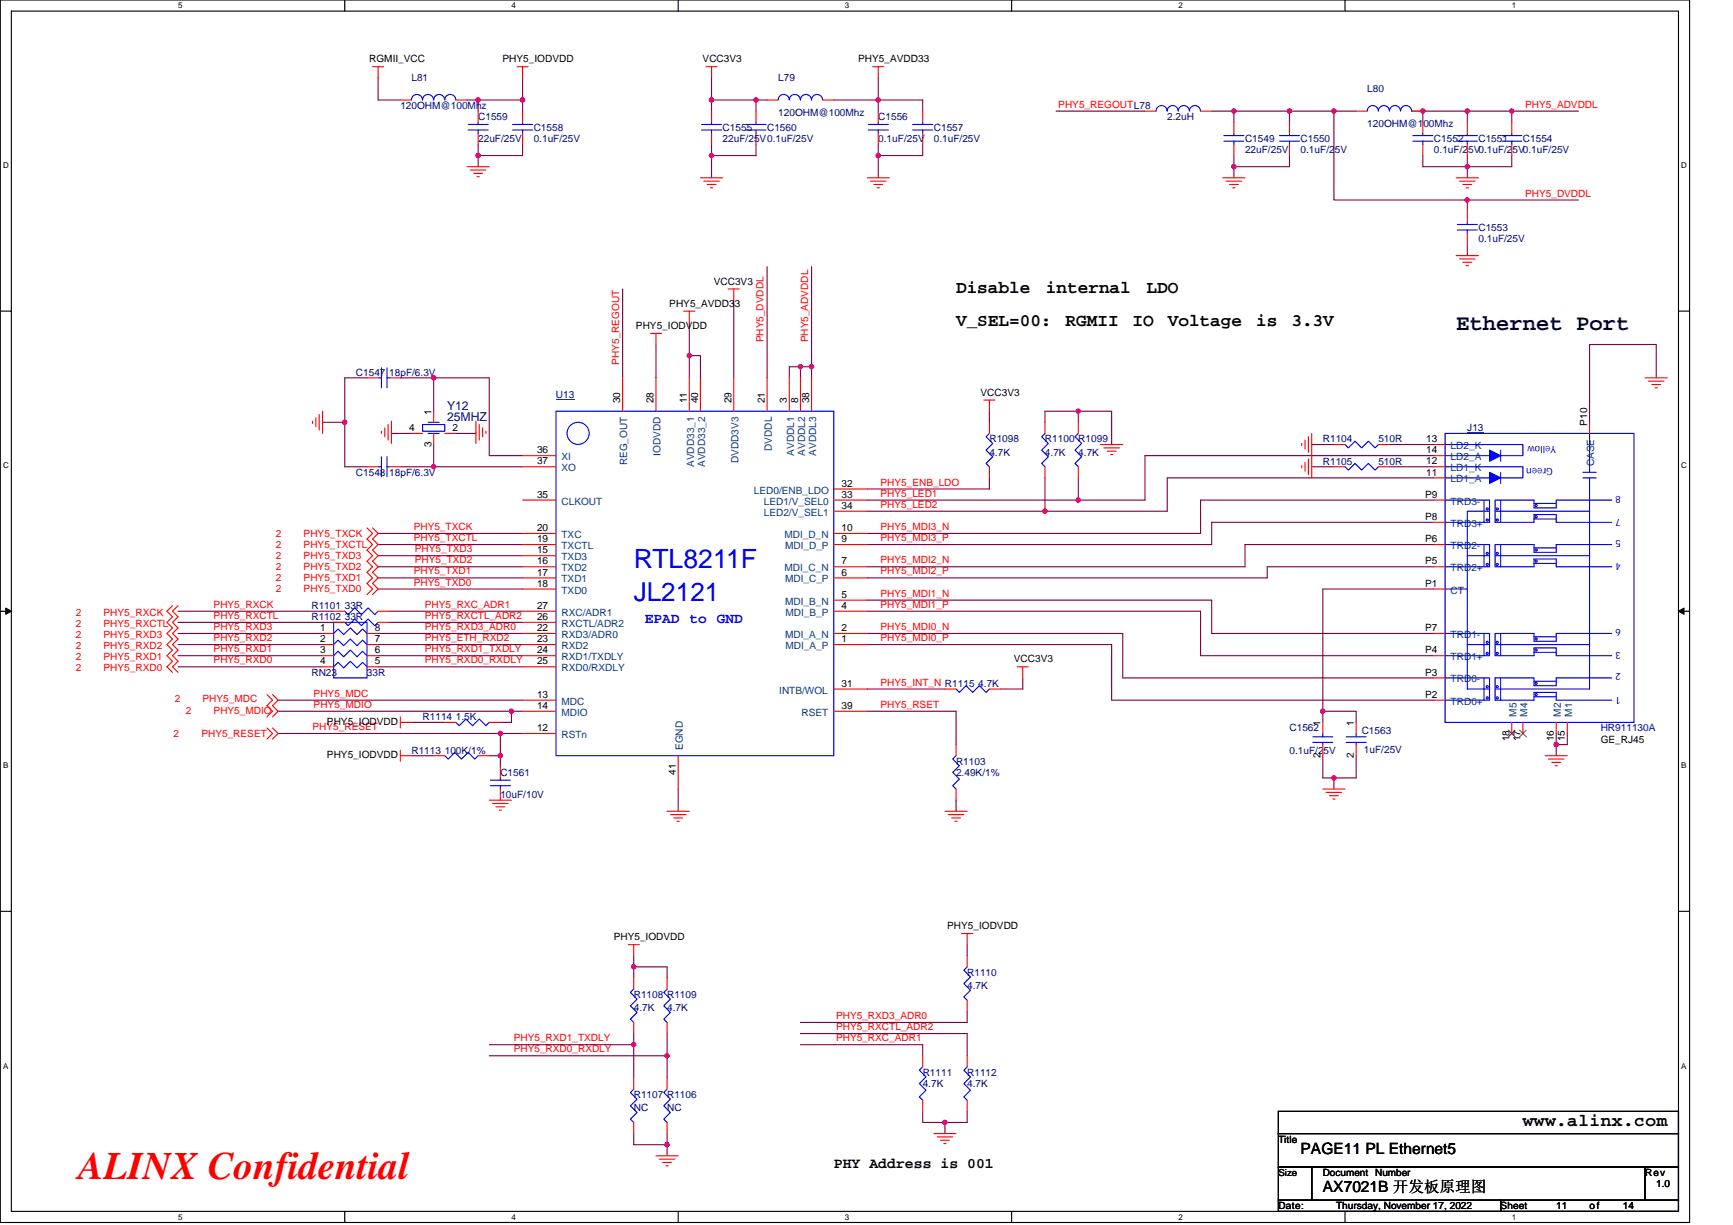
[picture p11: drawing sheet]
<svg xmlns="http://www.w3.org/2000/svg" width="297mm" height="210mm" viewBox="0 0 297 210" stroke-linecap="round" stroke-linejoin="round" font-family="sans-serif">
<path d="M0 0h289.6v209.5h-289.6zM1.9 1.9h285.8v205.7h-285.8z" fill="none" stroke="#000" stroke-width=".19"/>
<g fill="#fff">
<path d="M30.5 .2h.8v1.5h-.8z"/>
<path d="M30.5 207.8h.8v1.6h-.8z"/>
</g>
<path d="M59.1 0v1.9M59.1 207.6v1.9" fill="none" stroke="#000" stroke-width=".19"/>
<g fill="#fff">
<path d="M87.7 .2h.7v1.5h-.7z"/>
<path d="M87.7 207.8h.7v1.6h-.7z"/>
</g>
<path d="M116.2 0v1.9M116.2 207.6v1.9" fill="none" stroke="#000" stroke-width=".19"/>
<g fill="#fff">
<path d="M144.8 .2h.8v1.5h-.8z"/>
<path d="M144.8 207.8h.8v1.6h-.8z"/>
</g>
<path d="M173.4 0v1.9M173.4 207.6v1.9" fill="none" stroke="#000" stroke-width=".19"/>
<g fill="#fff">
<path d="M202 .2h.7v1.5h-.7z"/>
<path d="M202 207.8h.7v1.6h-.7z"/>
</g>
<path d="M230.5 0v1.9M230.5 207.6v1.9" fill="none" stroke="#000" stroke-width=".19"/>
<g fill="#fff">
<path d="M259.1 .2h.8v1.5h-.8z"/>
<path d="M259.1 207.8h.8v1.6h-.8z"/>
<path d="M.5 27.6h1v1.5h-1z"/>
<path d="M288.2 27.6h1v1.5h-1z"/>
<path d="M.5 79.1h1v1.5h-1z"/>
<path d="M288.2 79.1h1v1.5h-1z"/>
</g>
<path d="M0 53.3h1.9M287.7 53.3h1.9" fill="none" stroke="#000" stroke-width=".19"/>
<g fill="#fff">
<path d="M.5 130.5h.9v1.5h-.9z"/>
<path d="M288.2 130.5h.9v1.5h-.9z"/>
</g>
<path d="M0 104.8h1.9M287.7 104.8h1.9" fill="none" stroke="#000" stroke-width=".19"/>
<path d="M1 104.2l.9 .6-.9 .5zM287.7 104.8l.9-.6v1.1z" fill="#000" stroke="#000" stroke-width=".17"/>
<g fill="#fff">
<path d="M.5 181.9h.9v1.6h-.9z"/>
<path d="M288.2 181.9h.9v1.6h-.9z"/>
</g>
<path d="M0 156.2h1.9M287.7 156.2h1.9M219.1 190.5h68.6v3.8h-68.6zM219.1 194.3h68.6v5.7h-68.6zM219.1 200h5.7v5.7h-5.7zM219.1 205.7h38.1v1.9h-38.1zM224.8 200h57.2v5.7h-57.2zM257.2 205.7h30.5v1.9h-30.5zM282 200h5.7v5.7h-5.7z" fill="none" stroke="#000" stroke-width=".19"/>
<g fill="none" stroke="#800040" stroke-width=".19">
<path d="M64.8 13.3v3.8h3.8M80 17.1h2M82 17.1h7.6M82 17.1v1.9M89.6 17.1v1.9M89.6 13.3v3.8M122 13.3v3.8M122 17.1h7.6M122 17.1v1.9M129.6 17.1h1.9M129.6 17.1v1.9M142.9 17.1h7.6v1.9"/>
<path d="M150.5 13.3v3.8h7.7v1.9M181 19h15.3M207.7 19h3.8M211.5 19h9.5M211.5 19.1v1.9M221 19h7.6M221 19.1v1.9M228.6 19.1v15.2h22.9M228.6 19h3.8M242 19h1.9M243.9 19.1v1.9M243.9 19h7.6"/>
<path d="M251.5 19.1v1.9M251.5 19h7.6M259.1 19.1v1.9M259.1 19h11.4M82 26.7v1.9M82 24.8v1.9h7.6v-1.9M122 24.8v1.9M122 26.7v3.8M129.6 24.8v1.9h-7.6M150.5 24.8v1.9M150.5 26.7v3.8M158.2 24.8v1.9h-7.7"/>
<path d="M211.5 28.6v1.9M211.5 26.7v1.9M221 26.7v1.9h-9.5M243.9 26.7v1.9h7.6M251.5 34.3v1.9M251.5 34.3h19M251.5 26.7v1.9M251.5 28.6v1.9M259.1 26.7v1.9h-7.6M106.7 49.5v15.3M112.4 59.1v5.7M118.1 55.2v5.8h2v3.8"/>
<path d="M125.8 51.4v13.4M131.5 45.7v19.1M139.1 45.7v17.2M251.5 41.9v1.9M55.3 72.4h3.8M59.1 72.4v7.6h3.8M62.9 64.8h-3.8v7.6M67.1 74.1v.2h3.4M68.6 64.8h5.7M74.3 64.8h9.6v13.3h5.7M74.3 64.8v5.7M74.3 76.2v3.8"/>
<path d="M81.6 74.1v.2h-3.5M118.1 61v3.8M137.2 62.9h-1.9v1.9M137.2 62.9v1.9M137.2 62.9h1.9M139.1 62.9v1.9M169.6 70.5v1.9M184.8 70.5h-5.7v1.9M184.8 70.5v1.9M184.8 70.5h5.7v5.7M224.8 76.2h3.8M238.2 76.2h7.6"/>
<path d="M245.8 78.1h-49.5v7.6h-11.5M283.9 64.8v-5.7h-11.4v13.3M64.8 97.2h24.8M64.8 95.2h24.8M64.8 93.3h24.8M64.8 91.4h24.8M64.8 99.1h24.8M68.6 80h5.7M74.3 80h15.3M148.6 87.6h30.5M148.6 85.7h36.2M169.6 81.9v1.9h-21"/>
<path d="M179.1 81.9v5.7M184.8 81.9v3.8M224.8 80h3.8M238.2 80h7.6M245.8 81.9h-45.7v5.7h-21M245.8 89.5h-38.1v3.8h-59.1M245.8 97.2h-28.6v1.9h-68.6M245.8 93.3h-32.4v3.9h-64.8M245.8 85.7h-40v5.7h-57.2M30.5 106.7h26.7M30.5 104.8h26.7M30.5 114.3h24.8"/>
<path d="M30.5 108.6h24.8M30.5 110.5h24.8M30.5 112.4h24.8M64.8 108.6h24.8M64.8 112.4h24.8M64.8 110.5h24.8M64.8 101h24.8M64.8 114.3h24.8M66.7 104.8h22.9M66.7 106.7h22.9M148.6 110.5h41.9v9.5h55.3M148.6 108.6h43.8v7.6h53.4"/>
<path d="M148.6 102.9h59.1v5.7h38.1M148.6 104.8h57.2v7.6h40M148.6 118.1h13.4M175.3 116.2v1.9h-3.8M245.8 101h-19.1v20.9h5.7v1.9M47.7 125.7h38.1M47.7 121.9h40M47.7 120h41.9M70.5 129.5h3.8M70.5 123.8h5.7M83.9 129.5h1.9M85.8 129.5v1.9"/>
<path d="M85.8 125.7h3.8M85.8 125.7v3.8M87.7 121.9h1.9M87.7 121.9v1.9h-1.9M116.2 135.3v3.8M148.6 121.9h15.3v5.7M163.9 137.2v1.9M226.7 129.5v3.8h5.7v-3.8M226.7 121.9v1.9M228.6 133.3v2M266.7 125.7v1.9M266.7 127.6v1.9"/>
<path d="M268.6 125.7v1.9h-1.9M83.9 179.1h24.7M108.6 177.2v1.9M108.6 179.1v5.7M108.6 163.8v3.8M108.6 165.7h5.7v1.9M114.3 177.2v3.8M137.2 179.1h21v1.9M137.2 177.2h28.6v3.8M165.8 173.4v1.9h-28.6M165.8 161.9v1.9M83.9 181h30.4"/>
<path d="M108.6 194.3v1.9h5.7M114.3 194.3v1.9M114.3 196.2v1.9M114.3 181v3.8M158.2 190.5v1.9h3.8M162 192.4v1.9M165.8 190.5v1.9h-3.8"/>
</g>
<g fill="#f0f" stroke="#f0f" stroke-width=".19">
<circle cx="137.2" cy="62.9" r=".38"/>
<circle cx="118.1" cy="60.9" r=".38"/>
<circle cx="139.1" cy="62.9" r=".38"/>
<circle cx="59.1" cy="72.4" r=".38"/>
<circle cx="74.3" cy="80" r=".38"/>
<circle cx="74.3" cy="64.8" r=".38"/>
<circle cx="251.5" cy="34.3" r=".38"/>
<circle cx="221" cy="19" r=".38"/>
<circle cx="211.5" cy="19" r=".38"/>
<circle cx="211.5" cy="28.6" r=".38"/>
<circle cx="228.6" cy="19" r=".38"/>
<circle cx="259.1" cy="19" r=".38"/>
<circle cx="251.5" cy="19" r=".38"/>
<circle cx="243.9" cy="19" r=".38"/>
<circle cx="251.5" cy="28.6" r=".38"/>
<circle cx="150.5" cy="17.1" r=".38"/>
<circle cx="150.5" cy="26.7" r=".38"/>
<circle cx="81.9" cy="26.7" r=".38"/>
<circle cx="89.6" cy="17.1" r=".38"/>
<circle cx="81.9" cy="17.1" r=".38"/>
<circle cx="129.6" cy="17.1" r=".38"/>
<circle cx="121.9" cy="17.1" r=".38"/>
<circle cx="121.9" cy="26.7" r=".38"/>
<circle cx="179.1" cy="87.6" r=".38"/>
<circle cx="114.3" cy="181" r=".38"/>
<circle cx="114.3" cy="196.2" r=".38"/>
<circle cx="108.6" cy="179.1" r=".38"/>
<circle cx="108.6" cy="165.7" r=".38"/>
<circle cx="161.9" cy="192.4" r=".38"/>
<circle cx="87.7" cy="121.9" r=".38"/>
<circle cx="85.7" cy="129.5" r=".38"/>
<circle cx="85.7" cy="125.7" r=".38"/>
<circle cx="226.7" cy="121.9" r=".38"/>
<circle cx="228.6" cy="133.3" r=".38"/>
<circle cx="266.7" cy="127.6" r=".38"/>
<circle cx="184.8" cy="85.7" r=".38"/>
<circle cx="184.8" cy="70.5" r=".38"/>
</g>
<g fill="none" stroke="#f00" stroke-width=".19">
<path d="M63.9 11.4h1.9M64.8 11.4v1.9M68.6 17.1h1.9M78.1 17.1h1.9M82 19.1v1.9M88.6 11.4h1.9M89.6 11.4v1.9M89.6 19.1v1.9M121 11.4h1.9M122 11.4v1.9M122 19.1v1.9M129.6 19.1v1.9"/>
<path d="M131.5 17.1h1.9M141 17.1h1.9M149.6 11.4h1.9M150.5 19.1v1.9M150.5 11.4v1.9M158.2 19.1v1.9M196.3 19h1.9M205.8 19h1.9M232.4 19h2M242 19h1.9M80 28.6h3.9M80.6 29.1h2.7"/>
<path d="M81.2 29.7h1.5M81.8 30.3h.3M82 22.9v1.9M89.6 22.9v1.9M120.1 30.5h3.8M120.6 31.1h2.7M121.2 31.6h1.5M121.8 32.2h.3M122 22.9v1.9M129.6 22.9v1.9M148.6 30.5h3.8M149.2 31.1h2.7"/>
<path d="M149.8 31.6h1.5M150.3 32.2h.4M150.5 22.9v1.9M158.2 22.9v1.9M209.6 30.5h3.8M210.2 31.1h2.6M210.7 31.6h1.6M211.3 32.2h.4M211.5 21v1.9M211.5 24.8v1.9M221 21v1.9M221 24.8v1.9"/>
<path d="M243.9 21v1.9M243.9 24.8v1.9M249.6 30.5h3.8M250.2 31.1h2.6M250.7 31.6h1.6M251.3 32.2h.4M251.5 36.2v1.9M251.5 21v1.9M251.5 24.8v1.9M259.1 21v1.9M259.1 24.8v1.9M111.5 57.1h1.9"/>
<path d="M112.4 57.1v2M117.2 53.3h1.9M118.1 53.3v1.9M124.8 49.5h1.9M125.8 49.5v1.9M249.6 43.8h3.8M250.2 44.4h2.6M250.7 45h1.6M251.3 45.5h.4M251.5 40v1.9M53.6 72.2v.4M54.1 71.6v1.6"/>
<path d="M54.7 71.1v2.6M55.3 70.5v3.8M62.9 64.8h1.9M65.4 73.9v.4M66 73.3v1.6M66.5 72.8v2.6M66.7 64.8h1.9M67.1 72.2v3.8M70.5 74.3h1.9M74.3 70.5v1.9M74.3 74.3v1.9M76.2 74.3h1.9"/>
<path d="M81.6 72.2v3.8M82.1 72.8v2.6M82.7 73.3v1.6M83.3 73.9v.4M89.6 78.1h5.7M106.7 64.8v5.7M112.4 64.8v5.7M118.1 64.8v5.7M120.1 64.8v5.7M125.8 64.8v5.7M131.5 64.8v5.7M135.3 64.8v5.7"/>
<path d="M137.2 64.8v5.7M139.1 64.8v5.7M168.6 68.6h1.9M169.6 68.6v1.9M169.6 72.4v1.9M179.1 72.4v1.9M184.8 72.4v1.9M188.6 76.2h3.8M189.2 76.8h2.7M189.8 77.3h1.5M190.3 77.9h.4M223.1 76v.4"/>
<path d="M223.1 79.8v.4M223.7 75.4v1.6M223.7 79.2v1.6M224.3 74.9v2.6M224.3 78.7v2.6M224.8 74.3v7.6M228.6 76.2h1.9M236.3 76.2h1.9M245.8 78.1h1.9M245.8 76.2h1.9M272.5 72.4v1.9M282 64.8h3.8"/>
<path d="M282.6 65.3h2.6M283.1 65.9h1.5M283.7 66.5h.4M62.9 80h1.9M62.9 90.5l1 .9-1 1 1 .9-1 1 1 .9-1 1 1 1-1 .9 1 1-1 .9 1 1-1 .9M63.9 90.5l.9 .9-.9 1 .9 .9-.9 1 .9 .9-.9 1 .9 1-.9 .9 .9 1-.9 .9 .9 1-.9 .9M66.7 80h1.9M89.6 91.4h5.7M89.6 99.1h5.7M89.6 97.2h5.7M89.6 95.2h5.7M89.6 93.3h5.7"/>
<path d="M89.6 80h5.7M89.6 85.7h5.7M142.9 99.1h5.7M142.9 97.2h5.7M142.9 93.3h5.7M142.9 91.4h5.7M142.9 87.6h5.7M142.9 83.8h5.7M142.9 85.7h5.7M169.6 80v1.9M179.1 80v1.9M184.8 80v1.9"/>
<path d="M228.6 80h1.9M236.3 80h1.9M245.8 97.2h1.9M245.8 93.3h1.9M245.8 89.5h1.9M245.8 85.7h1.9M245.8 81.9h1.9M245.8 80h1.9M29.6 103.8l-1 1 1 .9-1 1 1 .9-1 1 1 .9-1 1 1 .9-1 1 1 .9-1 1 1 1M30.5 103.8l-.9 1 .9 .9-.9 1 .9 .9-.9 1 .9 .9-.9 1 .9 .9-.9 1 .9 .9-.9 1 .9 1M45.8 119.1l.9 .9-.9 1 .9 .9-.9 1M46.7 119.1l1 .9-1 1 1 .9-1 1"/>
<path d="M55.3 108.6h1.9M55.3 110.5h1.9M55.3 112.4h1.9M55.3 114.3h1.9M57.2 104.8h1.9M57.2 106.7h1.9M62.9 114.3h1.9M62.9 112.4h1.9M62.9 110.5h1.9M62.9 108.6h1.9M64.8 104.8h1.9M64.8 106.7h1.9"/>
<path d="M89.6 106.7h5.7M89.6 114.3h5.7M89.6 112.4h5.7M89.6 110.5h5.7M89.6 108.6h5.7M89.6 104.8h5.7M89.6 101h5.7M142.9 110.5h5.7M142.9 108.6h5.7M142.9 104.8h5.7M142.9 102.9h5.7M142.9 118.1h5.7"/>
<path d="M162 118.1h1.9M169.6 118.1h1.9M174.3 114.3h2M175.3 114.3v1.9M245.8 116.2h1.9M245.8 112.4h1.9M245.8 108.6h1.9M245.8 101h1.9M45.8 124.8l.9 .9-.9 1M46.7 124.8l1 .9-1 1M68.6 123.8h1.9M68.6 122.9v1.9"/>
<path d="M68.6 129.5h1.9M68.6 128.6v1.9M74.3 129.5h1.9M76.2 123.8h1.9M82 129.5h1.9M83.9 123.8h1.9M83.9 137.2h3.8M84.4 137.7h2.7M85 138.3h1.5M85.6 138.9h.4M85.8 131.4v1.9M85.8 135.3v1.9"/>
<path d="M89.6 125.7h5.7M89.6 120h5.7M89.6 121.9h5.7M114.3 139.1h3.8M114.9 139.6h2.7M116.2 129.5v5.8M142.9 121.9h5.7M162 139.1h3.8M162.5 139.6h2.7M163.9 135.3v1.9M163.9 127.6v1.9M226.7 135.3h3.8"/>
<path d="M226.7 123.8v1.9M226.7 127.6v1.9M227.3 135.8h2.7M227.9 136.4h1.5M228.4 137h.4M232.4 123.8v1.9M232.4 127.6v1.9M245.8 120h1.9M259.1 123.8v1.9M261 123.8v1.9M264.8 129.5h3.8M265.4 130.1h2.7"/>
<path d="M266 130.7h1.5M266.5 131.3h.4M266.7 123.8v1.9M268.6 123.8v1.9M115.5 140.2h1.5M116.1 140.8h.3M163.1 140.2h1.5M163.7 140.8h.4M107.7 161.9h1.9M108.6 161.9v1.9M108.6 175.3v1.9M108.6 167.6v1.9"/>
<path d="M114.3 175.3v1.9M114.3 167.6v1.9M164.8 160h1.9M165.8 160v1.9M165.8 171.4v2M165.8 163.8v1.9M108.6 192.4v1.9M108.6 184.8v1.9M112.4 198.1h3.8M113 198.7h2.7M113.6 199.3h1.5M114.1 199.8h.4"/>
<path d="M114.3 192.4v1.9M114.3 184.8v1.9M158.2 188.6v1.9M158.2 181v1.9M160.1 194.3h3.8M160.6 194.9h2.7M161.2 195.5h1.5M161.8 196h.4M165.8 188.6v1.9M165.8 181v1.9"/>
</g>
<g fill="none" stroke="#00f" stroke-width=".19">
<path d="M74.3 17.1a.95 .95 0 0 0-.9-.9 .95 .95 0 0 0-1 .9 .94 .94 0 0 0-.9-.9 .94 .94 0 0 0-1 .9M78.1 17.1a.95 .95 0 0 0-.9-.9 .95 .95 0 0 0-1 .9 .94 .94 0 0 0-.9-.9 .94 .94 0 0 0-1 .9M137.2 17.1a.95 .95 0 0 0-1-.9 .95 .95 0 0 0-.9 .9 .94 .94 0 0 0-1-.9 .94 .94 0 0 0-.9 .9M141 17.1a.95 .95 0 0 0-1-.9 .95 .95 0 0 0-.9 .9 .94 .94 0 0 0-1-.9 .94 .94 0 0 0-.9 .9M200 19a.94 .94 0 0 0-.9-.9 .94 .94 0 0 0-.9 .9M203.9 19a.95 .95 0 0 0-1-.9 .95 .95 0 0 0-1 .9 .94 .94 0 0 0-.9-.9 .94 .94 0 0 0-.9 .9M205.8 19a.94 .94 0 0 0-1-.9 .94 .94 0 0 0-.9 .9M236.2 19a.94 .94 0 0 0-.9-.9 .94 .94 0 0 0-.9 .9M242 19a.95 .95 0 0 0-1-.9 .95 .95 0 0 0-1 .9 .95 .95 0 0 0-.9-.9 .95 .95 0 0 0-1 .9 .94 .94 0 0 0-.9-.9 .94 .94 0 0 0-.9 .9M80.2 22.3h3.5M80.2 21.3h3.5M82 21v.3"/>
<path d="M82 22.3v.6M87.9 22.3h3.4M87.9 21.3h3.4M89.6 21v.3M89.6 22.3v.6M120.2 22.3h3.5M120.2 21.3h3.5M122 21v.3M122 22.3v.6M127.9 22.3h3.4M127.9 21.3h3.4M129.6 21v.3"/>
<path d="M129.6 22.3v.6M148.8 22.3h3.4M148.8 21.3h3.4M150.5 21v.3M150.5 22.3v.6M156.4 22.3h3.5M156.4 21.3h3.5M158.2 21v.3M158.2 22.3v.6M209.8 24.2h3.4M209.8 23.2h3.4M211.5 22.9v.3"/>
<path d="M211.5 24.2v.6M219.3 24.2h3.4M219.3 23.2h3.4M221 22.9v.3M221 24.2v.6M242.2 24.2h3.4M242.2 23.2h3.4M243.9 22.9v.3M243.9 24.2v.6M249.8 39.4h3.4M249.8 38.5h3.4M249.8 24.2h3.4"/>
<path d="M249.8 23.2h3.4M251.5 38.1v.4M251.5 39.4v.6M251.5 22.9v.3M251.5 24.2v.6M257.4 24.2h3.4M257.4 23.2h3.4M259.1 22.9v.3M259.1 24.2v.6M64.8 64.8h.6M65.4 78.3v3.4M65.4 63.1v3.4"/>
<path d="M66.3 78.3v3.4M66.3 63.1v3.4M66.3 64.8h.4M72.4 72.8h3.8v1.1h-3.8zM73.4 72.4h1.9M73.4 74.3h1.9M74.3 74.3h.1M74.3 72.4h.1M95.3 70.5h47.6v59h-47.6zM169.6 74.3l-.6 .6 1.2 1.1-1.2 1.2 1.2 1.1-1.2 1.1 .6 .6M179.1 74.3l-.6 .6 1.2 1.1-1.2 1.2 1.2 1.1-1.2 1.1 .6 .6M184.8 74.3l-.5 .6 1.1 1.1-1.1 1.2 1.1 1.1-1.1 1.1 .5 .6"/>
<path d="M230.5 76.2l.6 .6 1.2-1.2 1.1 1.2 1.1-1.2 1.2 1.2 .6-.6M247.7 76.2h13.3v1.9h-13.3M247.7 74.3h32.4v49.5h-32.4zM257.2 77.2v1.9M272.5 74.3v6.7M64.8 80h.6M66.3 80h.4M230.5 80l.6 .6 1.2-1.2 1.1 1.2 1.1-1.2 1.2 1.2 .6-.6M247.7 80h13.3v1.9h-13.3M247.7 93.3h7.6v3.9h-7.6M247.7 85.7h7.6v3.8h-7.6M251.5 95.3h3.8"/>
<path d="M254.4 93.3v3.9M254.4 85.7v3.8M254.8 96.6h.2v.3h-.2zM254.8 94.7h.2v.3h-.2zM254.8 89h.2v.3h-.2zM254.8 87.1h.2v.3h-.2zM255.3 87.6h-3.8v30.5h3.8M256.3 95.3h16.2M256.3 87.6h16.2M256.5 94.7h.3v.3h-.3zM256.5 96.6h.3v.3h-.3zM256.5 87.1h.3v.3h-.3z"/>
<path d="M256.5 89h.3v.3h-.3zM257.2 81v1.9M257.2 93.3v3.9M257.2 85.7v3.8M262.9 96.6h3.8M262.9 93.9h3.8M262.9 89h3.8M262.9 86.3h3.8M263.2 94.2h.2v.2h-.2zM263.2 96.1h.2v.2h-.2zM263.2 86.5h.2v.3h-.2zM263.2 88.4h.2v.3h-.2z"/>
<path d="M271.3 81h2.3M271.3 81.9h2.3M272.5 81.9v36.2h-16.2M276.3 93.3h-9.6v1.4h-3.8v-1.4h-6.6v3.9h6.6v-1.4h3.8v1.4h9.6M276.3 85.7h-9.6v1.4h-3.8v-1.4h-6.6v3.8h6.6v-1.3h3.8v1.3h9.6M57.2 108.6l.8-.8 .9 1 1.1-1.2 1.2 1.2 .9-1 .8 .8M57.2 110.5l.8-.8 .9 1 1.1-1.2 1.2 1.2 .9-1 .8 .8M57.2 112.4l.8-.8 .9 1 1.1-1.2 1.2 1.2 .9-1 .8 .8M57.2 114.3l.8-.8 .9 1 1.1-1.2 1.2 1.2 .9-1 .8 .8M57.2 106.7h5.7v9.5h-5.7zM59.1 104.8l.6 .5 1.1-1.1 1.2 1.1 1.1-1.1 1.1 1.1 .6-.5M59.1 106.7l.6 .6 1.1-1.2 1.2 1.2 1.1-1.2 1.1 1.2 .6-.6"/>
<path d="M163.9 118.1l.5 .6 1.2-1.2 1.1 1.2 1.2-1.2 1.1 1.2 .6-.6M247.7 116.2h7.6v3.8h-7.6M247.7 101h3.8M247.7 108.6h7.6v3.8h-7.6M251.5 110.5h3.8M254.4 116.2v3.8M254.4 108.6v3.8M254.8 119.5h.2v.2h-.2zM254.8 117.6h.2v.2h-.2zM254.8 111.9h.2v.2h-.2zM254.8 110h.2v.2h-.2zM256.3 110.5h16.2"/>
<path d="M256.5 119.5h.3v.2h-.3zM256.5 117.6h.3v.2h-.3zM256.5 110h.3v.2h-.3zM256.5 111.9h.3v.2h-.3zM257.2 116.2v3.8M257.2 108.6v3.8M262.9 119.4h3.8M262.9 116.8h3.8M262.9 111.8h3.8M262.9 109.2h3.8M263.2 118.9h.2v.3h-.2zM263.2 117h.2v.3h-.2z"/>
<path d="M263.2 109.4h.2v.3h-.2zM263.2 111.3h.2v.3h-.2zM276.3 116.2h-9.6v1.3h-3.8v-1.3h-6.6v3.8h6.6v-1.3h3.8v1.3h9.6M276.3 108.6h-9.6v1.3h-3.8v-1.3h-6.6v3.8h6.6v-1.3h3.8v1.3h9.6M76.2 129.5l.6 .6 1.2-1.1 1.1 1.1 1.1-1.1 1.2 1.1 .6-.6M78.1 123.8l.6 .6 1.2-1.1 1.1 1.1 1.1-1.1 1.2 1.1 .6-.6M84 134.7h3.5M84 133.7h3.5M85.8 133.3v.4M85.8 134.7v.6M163.9 129.5l-.6 .6 1.1 1.2-1.1 1.1 1.1 1.1-1.1 1.2 .6 .6M225 126.3h3.4"/>
<path d="M225 127.3h3.4M226.7 125.7v.6M226.7 127.3v.3M230.7 126.3h3.5M230.7 127.3h3.5M232.4 125.7v.6M232.4 127.3v.3M108.6 169.5l-.5 .6 1.1 1.2-1.1 1.1 1.1 1.1-1.1 1.2 .5 .6M114.3 169.5l-.5 .6 1.1 1.2-1.1 1.1 1.1 1.1-1.1 1.2 .5 .6M165.8 165.7l-.6 .6 1.1 1.1-1.1 1.2 1.1 1.1-1.1 1.2 .6 .5M108.6 186.7l-.5 .6 1.1 1.1-1.1 1.1 1.1 1.2-1.1 1.1 .5 .6M114.3 186.7l-.5 .6 1.1 1.1-1.1 1.1 1.1 1.2-1.1 1.1 .5 .6"/>
<path d="M158.2 182.9l-.6 .6 1.1 1.1-1.1 1.1 1.1 1.2-1.1 1.1 .6 .6M165.8 182.9l-.6 .6 1.1 1.1-1.1 1.1 1.1 1.2-1.1 1.1 .6 .6"/>
<circle cx="99.1" cy="74.3" r="1.89"/>
</g>
<path d="M95.3 68.5h3.1M251.5 74.2h2.8" fill="none" stroke="#000080" stroke-width=".17"/>
<g fill="#00f" stroke="#00f" stroke-width=".19">
<path d="M255.3 81l1.9 .9-1.9 1z" fill-rule="evenodd"/>
<path d="M255.3 77.2l1.9 .9-1.9 1z" fill-rule="evenodd"/>
</g>
<path d="M258.5 125.2l1.2 1.1M259.7 125.2l-1.2 1.1M260.5 125.2l1.1 1.1M261.6 125.2l-1.2 1.1" fill="none" stroke="#804000" stroke-width=".17"/>
<text font-size="6.7" fill="#f00" x="13.4" y="202.2">ALINX Confidential</text>
<text font-size="4.6" fill="#00f" x="108.6" y="97.4">RTL8211F</text>
<text font-size="4.5" fill="#00f" x="108.6" y="103.1">JL2121</text>
<text font-size="3.8" fill="#000040" x="249.6" y="56.5">Ethernet Port</text>
<g font-size="3">
<text x="163.9" y="50.2">Disable</text>
<text x="179.3" y="50.2">internal</text>
<text x="196.5" y="50.2">LDO</text>
<text x="163.9" y="55.9">V_SEL=00:</text>
<text x="182.6" y="55.9">RGMII</text>
<text x="194.1" y="55.9">IO</text>
<text x="200.2" y="55.9">Voltage</text>
<text x="215.3" y="55.9">is</text>
<text x="221.3" y="55.9">3.3V</text>
<text x="261" y="193.1">www.alinx.com</text>
</g>
<g font-size="2.7">
<text x="222.9" y="197.8">PAGE11 PL Ethernet5</text>
<text x="226.7" y="204.3">AX7021B 开发板原理图</text>
</g>
<text font-size="2.5" fill="#00f" x="110.5" y="106.9">EPAD to GND</text>
<text font-size="2.5" x="142.9" y="200.3">PHY Address is 001</text>
<g font-size="2.1" fill="#000080">
<text x="76.6" y="70.3">Y12</text>
<text x="76.6" y="72.2">25MHZ</text>
</g>
<g font-size="1.7">
<text x="63.3" y="10.7">RGMII_VCC</text>
<text x="86.1" y="10.7">PHY5_IODVDD</text>
<text x="120.4" y="10.7">VCC3V3</text>
<text x="147.1" y="10.7">PHY5_AVDD33</text>
<text x="114.7" y="52.6">PHY5_AVDD33</text>
<text x="122.3" y="48.8">VCC3V3</text>
<text x="109" y="56.4">PHY5_IODVDD</text>
<text x="73.9" y="71.1" transform="rotate(-90 73.9 71.1)">1</text>
<text x="106.3" y="69.2" transform="rotate(-90 106.3 69.2)">30</text>
<text x="112" y="69.2" transform="rotate(-90 112 69.2)">28</text>
<text x="117.7" y="69.2" transform="rotate(-90 117.7 69.2)">11</text>
<text x="119.7" y="69.2" transform="rotate(-90 119.7 69.2)">40</text>
<text x="125.4" y="69.2" transform="rotate(-90 125.4 69.2)">29</text>
<text x="131.1" y="69.2" transform="rotate(-90 131.1 69.2)">21</text>
<text x="134.9" y="69.2" transform="rotate(-90 134.9 69.2)">3</text>
<text x="136.8" y="69.2" transform="rotate(-90 136.8 69.2)">8</text>
<text x="138.7" y="69.2" transform="rotate(-90 138.7 69.2)">38</text>
<text x="168.1" y="67.8">VCC3V3</text>
<text x="70.1" y="73.9">4</text>
<text x="73.9" y="76.6" transform="rotate(-90 73.9 76.6)">3</text>
<text x="77.6" y="73.9">2</text>
<text x="92.1" y="77.7">36</text>
<text x="244.5" y="77.7">14</text>
<text x="244.5" y="75.8">13</text>
<text x="272.1" y="73" transform="rotate(-90 272.1 73)">P10</text>
<text x="92.1" y="79.6">37</text>
<text x="144.2" y="83.4">32</text>
<text x="244.5" y="81.5">11</text>
<text x="244.5" y="79.6">12</text>
<text x="92.1" y="85.3">35</text>
<text x="144.2" y="87.2">34</text>
<text x="144.2" y="85.3">33</text>
<text x="244.3" y="89.1">P8</text>
<text x="244.3" y="85.3">P9</text>
<text x="92.1" y="91">20</text>
<text x="92.1" y="94.8">15</text>
<text x="92.1" y="92.9">19</text>
<text x="144.2" y="92.9">9</text>
<text x="144.2" y="91">10</text>
<text x="244.3" y="92.9">P6</text>
<text x="92.1" y="100.6">18</text>
<text x="92.1" y="98.7">17</text>
<text x="92.1" y="96.8">16</text>
<text x="144.2" y="98.7">6</text>
<text x="144.2" y="96.8">7</text>
<text x="244.3" y="96.8">P5</text>
<text x="244.3" y="100.6">P1</text>
<text x="92.1" y="106.3">26</text>
<text x="92.1" y="104.4">27</text>
<text x="144.2" y="102.5">5</text>
<text x="144.2" y="104.4">4</text>
<text x="54.9" y="108.2">1</text>
<text x="54.9" y="110.1">2</text>
<text x="54.9" y="112">3</text>
<text x="54.9" y="113.9">4</text>
<text x="64.2" y="113.9">5</text>
<text x="64.2" y="112">6</text>
<text x="64.2" y="110.1">7</text>
<text x="64.2" y="108.2">8</text>
<text x="92.1" y="113.9">25</text>
<text x="92.1" y="112">24</text>
<text x="92.1" y="110.1">23</text>
<text x="92.1" y="108.2">22</text>
<text x="144.2" y="108.2">2</text>
<text x="144.2" y="110.1">1</text>
<text x="173.8" y="113.6">VCC3V3</text>
<text x="244.3" y="112">P4</text>
<text x="244.3" y="108.2">P7</text>
<text x="92.1" y="119.6">13</text>
<text x="144.2" y="117.7">31</text>
<text x="244.3" y="119.6">P2</text>
<text x="244.3" y="115.8">P3</text>
<text x="56" y="124.2">PHY5_IODVDD</text>
<text x="92.1" y="125.3">12</text>
<text x="92.1" y="121.5">14</text>
<text x="144.2" y="121.5">39</text>
<text x="226.3" y="124.4" transform="rotate(-90 226.3 124.4)">1</text>
<text x="232" y="124.4" transform="rotate(-90 232 124.4)">1</text>
<text x="56" y="129.9">PHY5_IODVDD</text>
<text x="226.3" y="129.9" transform="rotate(-90 226.3 129.9)">2</text>
<text x="232" y="129.9" transform="rotate(-90 232 129.9)">2</text>
<text x="258.7" y="127.1" transform="rotate(-90 258.7 127.1)">18</text>
<text x="260.6" y="127.1" transform="rotate(-90 260.6 127.1)">17</text>
<text x="266.3" y="127.1" transform="rotate(-90 266.3 127.1)">16</text>
<text x="268.2" y="127.1" transform="rotate(-90 268.2 127.1)">15</text>
<text x="274.4" y="127.3">GE_RJ45</text>
<text x="115.8" y="132.8" transform="rotate(-90 115.8 132.8)">41</text>
<text x="105.2" y="161.2">PHY5_IODVDD</text>
<text x="162.3" y="159.3">PHY5_IODVDD</text>
<text x="219.1" y="195.9">Title</text>
<text x="219.1" y="201.5">Size</text>
<text x="226.7" y="201.6">Document Number</text>
<text x="282" y="201.6">Rev</text>
<text x="283.9" y="203.5">1.0</text>
<text x="219.1" y="207.3">Date:</text>
<text x="229" y="207.3">Thursday, November 17, 2022</text>
<text x="257.2" y="207.3">Sheet</text>
<text x="266.7" y="207.3">11</text>
<text x="272.5" y="207.3">of</text>
<text x="278.2" y="207.3">14</text>
</g>
<g font-size="1.7" fill="#000080">
<text x="70.5" y="13.9">L81</text>
<text x="133.4" y="13.9">L79</text>
<text x="234.4" y="15.8">L80</text>
<text x="68.6" y="18.7">120OHM@100Mhz</text>
<text x="82" y="20.6">C1559</text>
<text x="91.5" y="22.5">C1558</text>
<text x="123.9" y="22.5">C1555</text>
<text x="131.5" y="22.5">C1560</text>
<text x="133.4" y="19.8">120OHM@100Mhz</text>
<text x="150.5" y="20.6">C1556</text>
<text x="160.1" y="22.5">C1557</text>
<text x="200.1" y="20.6">2.2uH</text>
<text x="234.4" y="21.7">120OHM@100Mhz</text>
<text x="82" y="24.4">22uF/25V</text>
<text x="91.5" y="24.4">0.1uF/25V</text>
<text x="123.9" y="24.4">22uF/25V0.1uF/25V</text>
<text x="150.5" y="24.4">0.1uF/25V</text>
<text x="160.1" y="24.4">0.1uF/25V</text>
<text x="213.4" y="24.4">C1549</text>
<text x="213.4" y="26.3">22uF/25V</text>
<text x="222.9" y="24.4">C1550</text>
<text x="222.9" y="26.3">0.1uF/25V</text>
<text x="245.8" y="24.4">C1552</text>
<text x="245.8" y="26.3">0.1uF/25V0.1uF/25V0.1uF/25V</text>
<text x="253.4" y="24.4">C1551</text>
<text x="261" y="24.4">C1554</text>
<text x="253.4" y="39.6">C1553</text>
<text x="253.4" y="41.6">0.1uF/25V</text>
<text x="61" y="64.4">C1547 18pF/6.3V</text>
<text x="95.3" y="68.2">U13</text>
<text x="169.6" y="75.8">R1098</text>
<text x="179.1" y="75.8">R1100 R1099</text>
<text x="226.7" y="75.8">R1104</text>
<text x="236.3" y="75.8">510R</text>
<text x="251.5" y="73.9">J13</text>
<text x="61" y="81.6">C1548 18pF/6.3V</text>
<text x="169.6" y="78.1">4.7K</text>
<text x="179.1" y="78.1">4.7K</text>
<text x="184.8" y="78.1">4.7K</text>
<text x="226.7" y="79.7">R1105</text>
<text x="236.3" y="79.7">510R</text>
<text x="53.4" y="104.4">R1101 33R</text>
<text x="53.4" y="106.3">R1102 33R</text>
<text x="53.4" y="115.8">RN23</text>
<text x="62.9" y="115.8">33R</text>
<text x="72.4" y="123.5">R1114 1.5K</text>
<text x="221" y="125.4">C1562</text>
<text x="233.4" y="125.8">C1563</text>
<text x="274.4" y="125.4">HR911130A</text>
<text x="70.5" y="129.2">R1113 100K/1%</text>
<text x="163.9" y="131.1">R1103</text>
<text x="221" y="129.2">0.1uF/25V</text>
<text x="233.8" y="129">1uF/25V</text>
<text x="85.8" y="133">C1561</text>
<text x="85.8" y="136.8">10uF/10V</text>
<text x="163.9" y="133">2.49K/1%</text>
<text x="165.8" y="167.3">R1110</text>
<text x="108.6" y="171.1">R1108 R1109</text>
<text x="108.6" y="173.4">4.7K</text>
<text x="114.3" y="173.4">4.7K</text>
<text x="165.8" y="169.6">4.7K</text>
<text x="158.2" y="184.4">R1111</text>
<text x="165.8" y="184.4">R1112</text>
<text x="108.6" y="188.2">R1107 R1106</text>
<text x="108.6" y="190.5">NC</text>
<text x="114.3" y="190.5">NC</text>
<text x="158.2" y="186.3">4.7K</text>
<text x="165.8" y="186.3">4.7K</text>
</g>
<g font-size="1.7" fill="#f00">
<text x="181.4" y="18.5">PHY5_REGOUTL78</text>
<text x="261.4" y="18.5">PHY5_ADVDDL</text>
<text x="261.4" y="33.7">PHY5_DVDDL</text>
<text x="130.9" y="58.7" transform="rotate(-90 130.9 58.7)">PHY5_DVDDL</text>
<text x="138.5" y="58.7" transform="rotate(-90 138.5 58.7)">PHY5_ADVDDL</text>
<text x="106.1" y="62.5" transform="rotate(-90 106.1 62.5)">PHY5_REGOUT</text>
<text x="150.9" y="83.2">PHY5_ENB_LDO</text>
<text x="150.9" y="85.1">PHY5_LED1</text>
<text x="150.9" y="87">PHY5_LED2</text>
<text x="47.3" y="93.9">2</text>
<text x="47.3" y="95.8">2</text>
<text x="47.3" y="92">2</text>
<text x="52" y="93.9">PHY5_TXCTL</text>
<text x="52" y="95.8">PHY5_TXD3</text>
<text x="52" y="92">PHY5_TXCK</text>
<text x="70.9" y="92.8">PHY5_TXCTL</text>
<text x="70.9" y="90.8">PHY5_TXCK</text>
<text x="71.1" y="94.7">PHY5_TXD3</text>
<text x="150.9" y="92.8">PHY5_MDI3_P</text>
<text x="150.9" y="90.8">PHY5_MDI3_N</text>
<text x="47.3" y="97.7">2</text>
<text x="47.3" y="99.7">2</text>
<text x="47.3" y="101.6">2</text>
<text x="52" y="97.7">PHY5_TXD2</text>
<text x="52" y="99.7">PHY5_TXD1</text>
<text x="52" y="101.6">PHY5_TXD0</text>
<text x="70.9" y="100.4">PHY5_TXD0</text>
<text x="70.9" y="98.5">PHY5_TXD1</text>
<text x="71.1" y="96.6">PHY5_TXD2</text>
<text x="150.9" y="98.5">PHY5_MDI2_P</text>
<text x="150.9" y="96.6">PHY5_MDI2_N</text>
<text x="13" y="107.5">2</text>
<text x="13" y="105.6">2</text>
<text x="17.8" y="107.5">PHY5_RXCTL</text>
<text x="17.8" y="105.6">PHY5_RXCK</text>
<text x="36.6" y="106.1">PHY5_RXCTL</text>
<text x="36.6" y="108">PHY5_RXD3</text>
<text x="36.6" y="104.2">PHY5_RXCK</text>
<text x="72.8" y="108">PHY5_RXD3_ADR0</text>
<text x="72.8" y="104.2">PHY5_RXC_ADR1</text>
<text x="72.8" y="106.1">PHY5_RXCTL_ADR2</text>
<text x="150.9" y="102.3">PHY5_MDI1_N</text>
<text x="150.9" y="104.2">PHY5_MDI1_P</text>
<text x="150.9" y="108">PHY5_MDI0_N</text>
<text x="13" y="109.4">2</text>
<text x="13" y="111.3">2</text>
<text x="13" y="113.2">2</text>
<text x="17.8" y="109.4">PHY5_RXD3</text>
<text x="17.8" y="111.3">PHY5_RXD2</text>
<text x="17.8" y="113.2">PHY5_RXD1</text>
<text x="36.6" y="113.7">PHY5_RXD0</text>
<text x="36.6" y="109.9">PHY5_RXD2</text>
<text x="36.6" y="111.8">PHY5_RXD1</text>
<text x="72.8" y="113.7">PHY5_RXD0_RXDLY</text>
<text x="72.8" y="111.8">PHY5_RXD1_TXDLY</text>
<text x="72.8" y="109.9">PHY5_ETH_RXD2</text>
<text x="150.9" y="109.9">PHY5_MDI0_P</text>
<text x="13" y="115.1">2</text>
<text x="17.8" y="115.1">PHY5_RXD0</text>
<text x="53.8" y="119.4">PHY5_MDC</text>
<text x="150.9" y="117.5">PHY5_INT_N R1115 4.7K</text>
<text x="29.9" y="120.4">2</text>
<text x="31.9" y="122.3">2</text>
<text x="34.7" y="120.4">PHY5_MDC</text>
<text x="36.6" y="122.3">PHY5_MDIO</text>
<text x="53.6" y="125.1">PHY5_RESET</text>
<text x="53.8" y="121.3">PHY5_MDIO</text>
<text x="150.9" y="121.3">PHY5_RSET</text>
<text x="29.8" y="126.3">2</text>
<text x="34.5" y="126.3">PHY5_RESET</text>
<text x="88" y="178.5">PHY5_RXD1_TXDLY</text>
<text x="143.3" y="176.6">PHY5_RXCTL_ADR2</text>
<text x="143.3" y="174.7">PHY5_RXD3_ADR0</text>
<text x="143.3" y="178.5">PHY5_RXC_ADR1</text>
<text x="88" y="180.4">PHY5_RXD0_RXDLY</text>
</g>
<g font-size="1.7" fill="#004080">
<text x="132.3" y="77.3" transform="rotate(-90 132.3 77.3)">DVDDL</text>
<text x="248.6" y="77">LD2_K</text>
<text x="96.2" y="78.9">XI</text>
<text x="96.2" y="80.8">XO</text>
<text x="107.5" y="79.8" transform="rotate(-90 107.5 79.8)">REG_OUT</text>
<text x="113.2" y="78.1" transform="rotate(-90 113.2 78.1)">IODVDD</text>
<text x="119" y="80" transform="rotate(-90 119 80)">AVDD33_1</text>
<text x="120.9" y="80" transform="rotate(-90 120.9 80)">AVDD33_2</text>
<text x="126.6" y="79.4" transform="rotate(-90 126.6 79.4)">DVDD3V3</text>
<text x="136.1" y="78.1" transform="rotate(-90 136.1 78.1)">AVDDL1</text>
<text x="138" y="78.1" transform="rotate(-90 138 78.1)">AVDDL2</text>
<text x="139.9" y="78.1" transform="rotate(-90 139.9 78.1)">AVDDL3</text>
<text x="248.6" y="82.7">LD1_A</text>
<text x="248.6" y="80.8">LD1_K</text>
<text x="248.6" y="78.9">LD2_A</text>
<text x="273.3" y="79.9" transform="rotate(-90 273.3 79.9)">CASE</text>
<text x="96.2" y="86.5">CLKOUT</text>
<text x="129.2" y="84.6">LED0/ENB_LDO</text>
<text x="130.9" y="88.4">LED2/V_SEL1</text>
<text x="130.9" y="86.5">LED1/V_SEL0</text>
<text x="248.6" y="86.5">TRD3-</text>
<text x="96.2" y="92.2">TXC</text>
<text x="96.2" y="94.1">TXCTL</text>
<text x="134.5" y="92.2">MDI_D_N</text>
<text x="134.6" y="94.1">MDI_D_P</text>
<text x="248.6" y="94.1">TRD2-</text>
<text x="248.6" y="90.3">TRD3+</text>
<text x="96.2" y="101.7">TXD0</text>
<text x="96.2" y="99.8">TXD1</text>
<text x="96.2" y="97.9">TXD2</text>
<text x="96.2" y="96">TXD3</text>
<text x="134.5" y="97.9">MDI_C_N</text>
<text x="134.6" y="99.8">MDI_C_P</text>
<text x="248.6" y="97.9">TRD2+</text>
<text x="248.6" y="101.7">CT</text>
<text x="96.2" y="107.5">RXCTL/ADR2</text>
<text x="96.2" y="105.6">RXC/ADR1</text>
<text x="134.6" y="103.7">MDI_B_N</text>
<text x="134.6" y="105.6">MDI_B_P</text>
<text x="96.2" y="113.2">RXD1/TXDLY</text>
<text x="96.2" y="111.3">RXD2</text>
<text x="96.2" y="109.4">RXD3/ADR0</text>
<text x="134.6" y="109.4">MDI_A_N</text>
<text x="134.6" y="111.3">MDI_A_P</text>
<text x="248.6" y="113.2">TRD1+</text>
<text x="248.6" y="109.4">TRD1-</text>
<text x="96.2" y="115.1">RXD0/RXDLY</text>
<text x="133.6" y="118.9">INTB/WOL</text>
<text x="248.6" y="117">TRD0-</text>
<text x="96.2" y="120.8">MDC</text>
<text x="96.2" y="122.7">MDIO</text>
<text x="137.4" y="122.7">RSET</text>
<text x="248.6" y="120.8">TRD0+</text>
<text x="259.9" y="122.9" transform="rotate(-90 259.9 122.9)">M5</text>
<text x="261.8" y="122.9" transform="rotate(-90 261.8 122.9)">M4</text>
<text x="267.5" y="122.9" transform="rotate(-90 267.5 122.9)">M2</text>
<text x="269.4" y="122.9" transform="rotate(-90 269.4 122.9)">M1</text>
<text x="96.2" y="126.5">RSTn</text>
<text x="117" y="128.6" transform="rotate(-90 117 128.6)">EGND</text>
</g>
<g font-size="1.7" fill="#00f">
<text x="266.7" y="76.4" transform="rotate(180 266.7 76.4)">Yellow</text>
<text x="266.2" y="80.2" transform="rotate(180 266.2 80.2)">Green</text>
<text x="277.8" y="85" transform="rotate(180 277.8 85)">8</text>
<text x="277.8" y="89" transform="rotate(180 277.8 89)">7</text>
<text x="277.8" y="92.6" transform="rotate(180 277.8 92.6)">5</text>
<text x="277.8" y="96.6" transform="rotate(180 277.8 96.6)">4</text>
<text x="277.8" y="107.8" transform="rotate(180 277.8 107.8)">6</text>
<text x="277.8" y="111.8" transform="rotate(180 277.8 111.8)">3</text>
<text x="277.8" y="119.4" transform="rotate(180 277.8 119.4)">1</text>
<text x="277.8" y="115.4" transform="rotate(180 277.8 115.4)">2</text>
</g>
<g font-size="1.4">
<text x="30.5" y="1.4">5</text>
<text x="87.7" y="1.4">4</text>
<text x="144.8" y="1.4">3</text>
<text x="202" y="1.4">2</text>
<text x="259.1" y="1.4">1</text>
<text x=".5" y="28.9">D</text>
<text x="288.2" y="28.9">D</text>
<text x=".5" y="80.3">C</text>
<text x="288.2" y="80.3">C</text>
<text x=".5" y="131.7">B</text>
<text x="288.2" y="131.7">B</text>
<text x=".5" y="183.2">A</text>
<text x="288.2" y="183.2">A</text>
<text x="30.5" y="209.1">5</text>
<text x="87.7" y="209.1">4</text>
<text x="144.8" y="209.1">3</text>
<text x="202" y="209.1">2</text>
<text x="259.1" y="209.1">1</text>
</g>
</svg>
